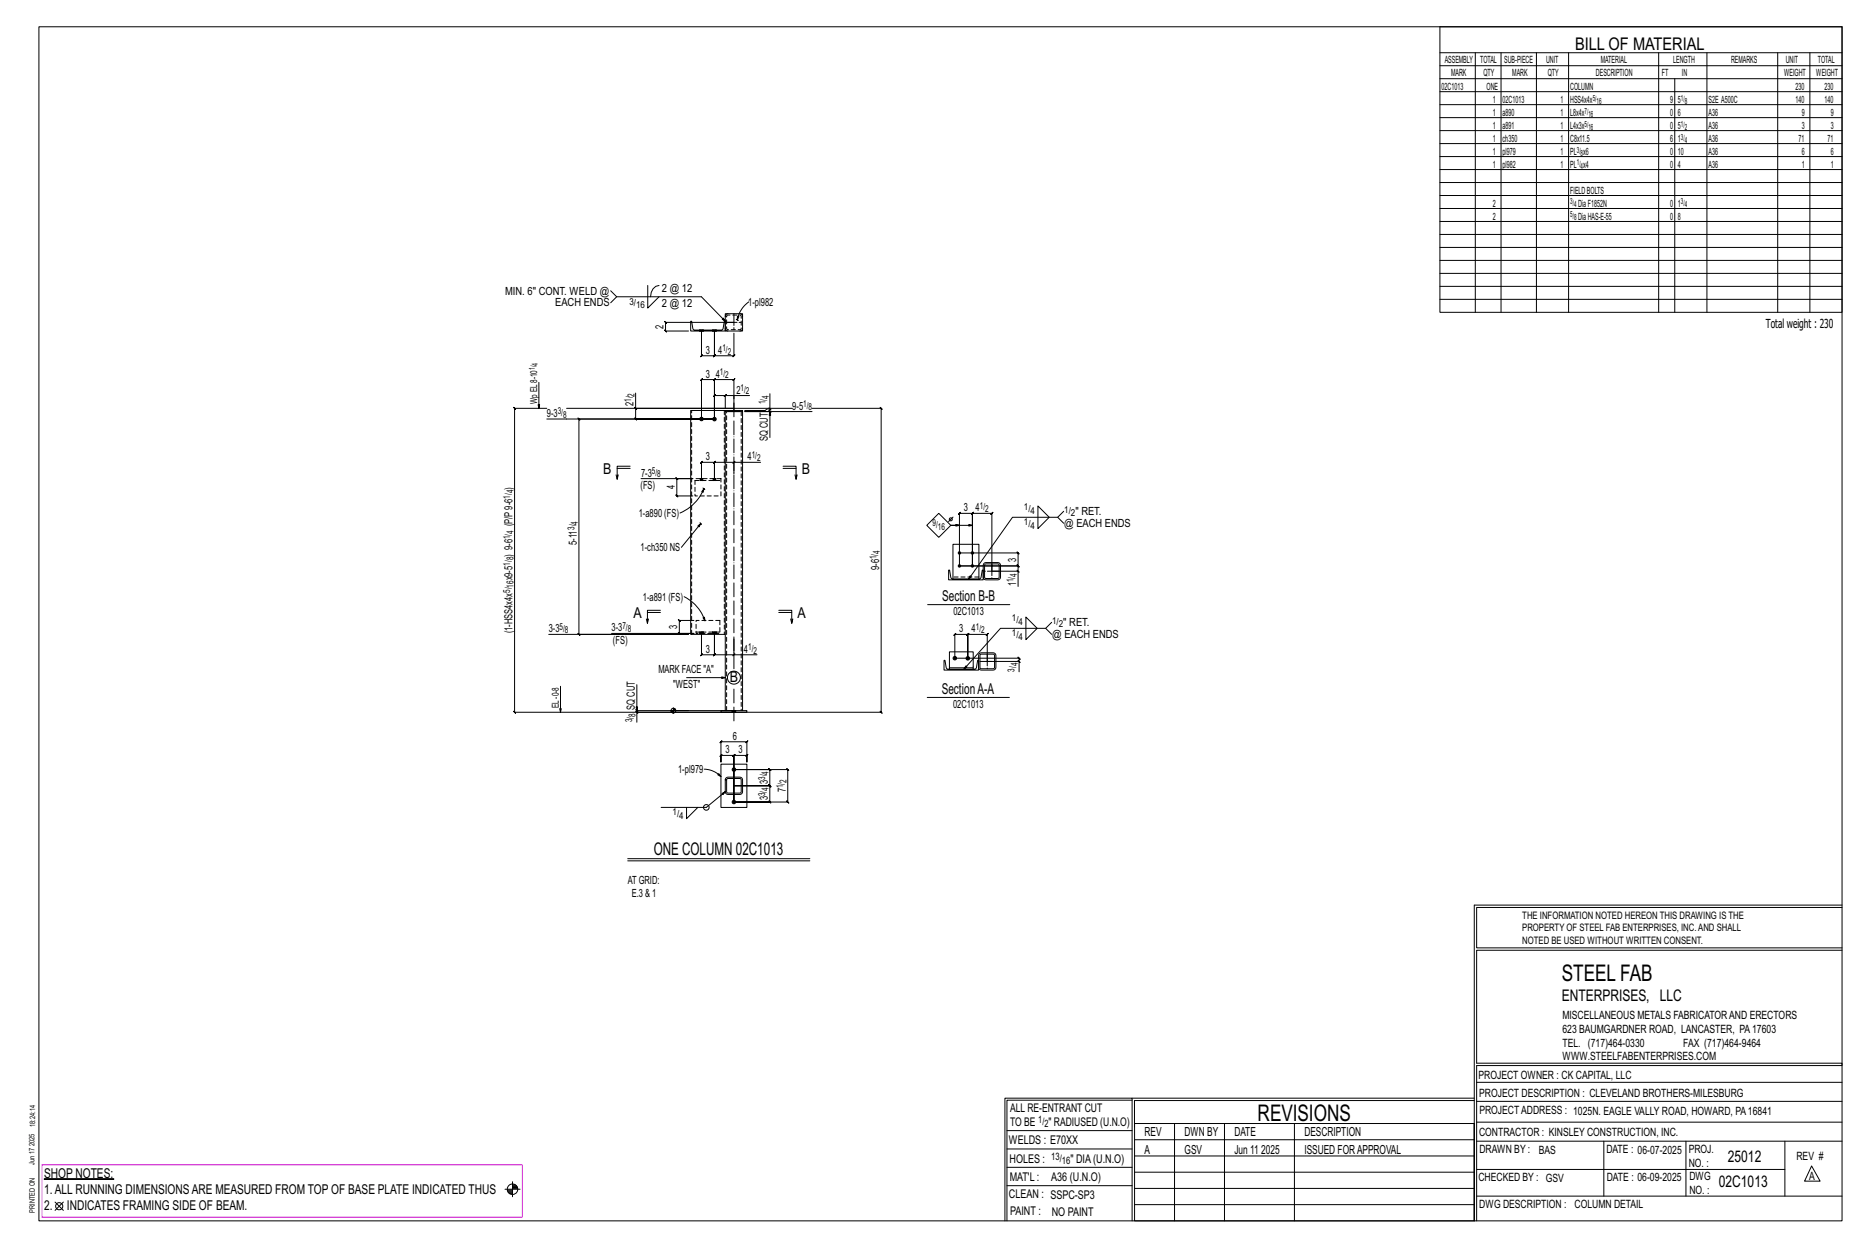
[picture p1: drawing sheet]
<svg xmlns="http://www.w3.org/2000/svg" width="914mm" height="610mm" viewBox="0 0 914 610" stroke-linecap="round" stroke-linejoin="round" font-family="sans-serif">
<g fill="#000" stroke="#000" stroke-width=".49">
<path d="M22 577h34z"/>
<circle cx="343" cy="205" r=".9"/>
<circle cx="350" cy="205" r=".9"/>
<circle cx="470" cy="277" r=".6"/>
<circle cx="470" cy="271" r=".6"/>
<circle cx="476" cy="271" r=".6"/>
<circle cx="476" cy="277" r=".6"/>
<circle cx="467" cy="322" r=".9"/>
<circle cx="474" cy="322" r=".9"/>
<circle cx="359" cy="377" r=".9"/>
<circle cx="359" cy="392" r=".9"/>
</g>
<g fill="none" stroke="#000" stroke-width=".49">
<path d="M19 13h883v584h-883zM705 13h197v140h-197zM705 26h197M705 32h197M705 39h197M722 26v127M735 26v127M752 26v127M768 26v127M812 26v127M820 39v114M836 26v127"/>
<path d="M870 26v127M886 26v127M705 45h197M705 51h197M705 58h197M705 64h197M705 70h197M705 77h197M705 83h197M705 89h197M705 96h197M705 102h197"/>
<path d="M705 108h197M705 115h197M317 140v11l6-6M323 140a5 5 0 0 0-5 5M705 121h197M705 127h197M705 134h197M299 142l3 3h41l12 12M302 145l-3 3M338 157h1v4h1h13l2-4v5h-17zM355 153h8v9h-8zM359 158h-33l-1-1 1 1v4l-1-1 1 1h11"/>
<path d="M360 156h1M361 156v1M361 155h1l-1 1zM367 148a14 14 0 0 0-6 8M705 140h197M705 146h197M343 161h.1M343 162h.1M343 162v12v1l1-1h-1h7l-1 1 1-1v-12v12l-1 1 1-1h9v1l1-1h-1v-11M344 161h.1M344 162h.1M349 161h.1"/>
<path d="M349 162h.1M351 161h.1M351 162h.1M264 187v13M268 200h-16l-1-1 1 1v148h-1l1 1v-1h107M277 200h111M311 199l1 1zM311 192v8h48M311 200v5v-1l1 1h-1h39h-82M355 194l1-1-1 1zM355 194h-5v-1l-1 1h1v11M367 194h-12v6"/>
<path d="M376 200l1 1zM377 193v7h-2v1h-10M397 200h34v-1l1 1h-1v148l1 1-1-1h-72M338 201h17v109h-17zM343 205v-19l1-1-1 1h7h-1l1-1v1v19M350 205h-67v-1l1 1h-1v105l1 1-1-1h54h-68M355 201h8h-8zM356 201h6M359 201v-15l1-1-1 1h-9v-1l-1 1h1v19M363 201v147M377 200v1h-1l1 1v-1h-12h32M377 201v13"/>
<path d="M302 232v2M302 229h6M308 228h-6v6l1-2M314 234h25h-8l1 1-1-1v9v-1l1 1h-1h8M343 234h.1M343 235h.1M344 234h.1M344 235h.1M344 239h1M345 239l-1 2zM345 239a22 22 0 0 1-12 12M345 239v1"/>
<path d="M349 234h.1M349 235h.1M350 234h.1M350 235h.1M359 226h1l-1 1zM359 226h-9l-1 1 1-1v9v-9l-1 1 1-1h-7h1l-1 1v-1v9M372 226h-13v6M383 228h7v6v-2M383 229h7M389 232l1 2M343 256h.1M343 256l-9 12"/>
<path d="M343 256v1M460 251l5 6-5 6-6-6zM467 253l-3 2M470 257h-5h11M508 248l6 5-6 6zM518 253l3 3M521 250l-3 3h-22l-22 30M464 279h1l1 4h14l1-4v5h-17zM470 271h28v-1l1 1h-1v6v-1l1 1h-1h-28M482 276h7v7h-7zM498 279l1 1zM498 279v-2h1l-1-1v1h-28v-26l-1 1 1-1h6v1l1-1h-1v26v-26v1l1-1h-1h10l-1 1 1-1v28h12v8"/>
<path d="M317 300h6M323 299h-6v6v-2M335 292a20 20 0 0 1 10 12M381 299h7v6v-2M381 300h7M454 296h40M466 283v-17h13v17M316 303l1 2M340 304h-7l-1-1 1 1v6l-1-1 1 1h7h-41M343 309h.1M343 310h.1M343 310v10v1l1-1h-1h7l-1 1 1-1v-10v10l-1 1 1-1h9"/>
<path d="M344 302h1v2zM344 309h.1M344 310h.1M349 309h.1M349 310h.1M351 309h.1M351 310h.1M355 310v38M359 313v7h12M387 303l1 2M479 320h8v7h-8zM502 302l6 5-6 6z"/>
<path d="M512 307l3 3M515 304l-3 3h-22l-18 20M274 336v12M312 335v13M336 332h19M359 321l1-1zM462 323h1v4h1h13l2-4v5h-17zM465 327h11M465 327v-8h11v8M480 320h7v7h-7zM498 323l1 1zM499 324v-2v1l-1-1h1h-32v-12v1l1-1h-1h7l-1 1 1-1v12v-12l-1 1 1-1h9v1l1-1h-1v14h16v5"/>
<path d="M311 348l1 1zM328 348h9M328 348h2M329 348h1M329 349h1M330 346v3M330 347h1M330 347h.1M353 348h13h-13zM358 348h.1M359 348h-47v5M359 348h-47l-1-1 1 1"/>
<path d="M360 348h.1M454 341h40M345 376a12 12 0 0 1 8 4M352 379l1 1-2-1zM352 363l1-1v1h13h-1l1-1v1v10v-3v-1l-1 1h1h-7l1-1-1 1v22v-22l1-1-1 1h-6v-1l-1 1h1v3v-10zM353 374h13v21h-13zM359 377h27l-1-1 1 1v15h-1l1 1v-1h-27h18v1l-1-1h1v-8v1l-1-1h1h-18h18v1l-1-1h1v-7l-1-1 1 1zM336 395v6l6-6M355 387l-9 8h-22M355 381h8v7h-8zM356 381h7v7h-7zM307 420h89"/>
<path d="M307 421h89M722 443v154M722 443h180M902 444h-179v20h179M902 465h-179v55h179v1h-179v76M554 538h-61v59M554 537h168M722 538h-167v13M723 539h179M723 530h179M493 553h61M555 550h167v47h-167z"/>
<path d="M555 558h167M575 550v47M599 550v47M634 550v47M723 549h179M723 558h179M785 558v27M825 558v27M874 558v27M251 578v8M251 580h1M493 571h61"/>
<path d="M493 562h61M555 573h167M555 566h167M723 572h151M887 570l4 8h-8zM27 588l4 4M31 588l-4 4M247 582h8M248 582h3M248 583h3M249 583h2M249 584h2"/>
<path d="M251 581h2M251 580h2M492 597v-60h62v60M493 580h61M555 589h167M555 581h167M723 585h179"/>
<circle cx="465" cy="254" r=".7"/>
<circle cx="359" cy="332" r="3"/>
<circle cx="330" cy="348" r="1.2"/>
<circle cx="346" cy="395" r="1.4"/>
<circle cx="29" cy="590" r="1.8"/>
<circle cx="251" cy="582" r="2.6"/>
</g>
<path d="M21 570h235v26h-235z" fill="none" stroke="#f0f" stroke-width=".5"/>
<g fill="none" stroke="#000" stroke-width=".49" stroke-dasharray="2 1.4">
<path d="M356 155h-1M356 154h7v7h-7zM356 153l-1 1v1h1M363 155l-1-2M343 161v1M343 161h.1M343 161l1 1zM343 162h.1M344 161v1M344 161h.1M344 162h.1M344 162v-1"/>
<path d="M349 161v1M349 161h.1M350 161v1zM350 161l-1 1M350 162h-1M350 161v1M351 161h.1M351 162h.1M351 162v-1M355 161l1 1M362 162l1-1M355 201v109"/>
<path d="M363 201v147M340 234h13v9h-13zM340 235h13M343 234v1M343 234h.1M343 234l1 1zM343 235h.1M344 234v1M344 234h.1M344 235h.1M344 235v-1M349 234v1"/>
<path d="M349 234h.1M350 234l-1 1M350 234v1zM350 235h.1M350 234v1M350 234h.1M350 235v-1M479 282h-13M339 310v-109M341 304h11v6h-11zM343 309h.1M343 309v1"/>
<path d="M343 310h.1M343 310v-1M343 309v1zM343 310l1-1M343 309h1M344 310v-1M344 310h.1M349 309h.1M349 309v1M349 310h.1M349 310v-1M349 309l1 1z"/>
<path d="M350 310v-1M350 309h.1M350 310l1-1M351 310v-1M351 310h.1M352 309h-11M356 348v-147M358 348h.1M359 348h.1M359 348h1M360 348h.1M355 382h1z"/>
</g>
<path d="M359 327v-134M359 353v-17" fill="none" stroke="#000" stroke-width=".49" stroke-dasharray="6.8 1 0 1"/>
<path d="M355 158h8M359 153v9M486 276v7M489 279h-7M480 324h7M483 320v7" fill="none" stroke="#000" stroke-width=".49" stroke-dasharray="5.8 1 1 1"/>
<g font-size="11.2">
<text x="764" y="480">STEEL FAB</text>
<text x="616" y="548">REVISIONS</text>
</g>
<g font-size="8.6">
<text x="771" y="24">BILL OF MATERIAL</text>
<text x="320" y="418">ONE COLUMN 02C1013</text>
</g>
<g font-size="7.9">
<text x="765" y="490">ENTERPRISES, LLC</text>
<text x="846" y="569">25012</text>
<text x="841" y="581">02C1013</text>
</g>
<g font-size="7.3">
<text x="295" y="232">B</text>
<text x="392" y="232">B</text>
<text x="461" y="294">Section B-B</text>
<text x="310" y="302">A</text>
<text x="390" y="302">A</text>
<text x="357" y="334">B</text>
<text x="461" y="339">SectionA-A</text>
</g>
<g font-size="6.6">
<text x="22" y="576">SHOP NOTES:</text>
<text x="22" y="584">1.ALL RUNNING DIMENSIONSARE MEASURED FROM TOP OF BASE PLATE INDICATED THUS</text>
<text x="22" y="592">2.</text>
<text x="33" y="592">INDICATES FRAMING SIDE OF BEAM.</text>
</g>
<g font-size="6.1">
<text x="864" y="161">Total weight : 230</text>
<text x="560" y="556">REV</text>
<text x="580" y="556">DWN BY</text>
<text x="604" y="556">DATE</text>
<text x="639" y="556">DESCRIPTION</text>
<text x="560" y="564">A</text>
<text x="580" y="564">GSV</text>
<text x="604" y="564">Jun 11</text>
<text x="617" y="564">2025</text>
<text x="639" y="564">ISSUED FORAPPROVAL</text>
</g>
<g font-size="5.9">
<text x="494" y="560">WELDS : E70XX</text>
<text x="494" y="569">HOLES :</text>
<text x="524" y="569">&quot; DIA(U.N.O)</text>
<text x="494" y="578">MAT'L :</text>
<text x="515" y="578">A36 (U.N.O)</text>
<text x="494" y="586">CLEAN : SSPC-SP3</text>
<text x="495" y="595">PAINT :</text>
<text x="515" y="595">NO PAINT</text>
</g>
<g font-size="5.8">
<text x="494" y="544">ALL RE-ENTRANT CUT</text>
<text x="494" y="551">TO BE</text>
<text x="513" y="551">&quot; RADIUSED (U.N.O)</text>
</g>
<g font-size="5.6">
<text x="765" y="499">MISCELLANEOUS METALS FABRICATORAND ERECTORS</text>
<text x="765" y="505">623 BAUMGARDNER ROAD, LANCASTER, PA17603</text>
<text x="765" y="512">TEL. (717)464-0330</text>
<text x="824" y="512">FAX (717)464-9464</text>
<text x="765" y="519">WWW.STEELFABENTERPRISES.COM</text>
<text x="724" y="528">PROJECT OWNER : CK CAPITAL, LLC</text>
<text x="724" y="537">PROJECT DESCRIPTION : CLEVELAND BROTHERS-MILESBURG</text>
<text x="724" y="545">PROJECTADDRESS : 1025N. EAGLE VALLY ROAD, HOWARD, PA16841</text>
<text x="724" y="556">CONTRACTOR : KINSLEY CONSTRUCTION, INC.</text>
<text x="724" y="564">DRAWN BY :</text>
<text x="753" y="564">BAS</text>
<text x="786" y="564">DATE : 06-07-2025</text>
<text x="827" y="564">PROJ.</text>
<text x="879" y="568">REV #</text>
<text x="827" y="571">NO. :</text>
<text x="724" y="578">CHECKED BY : GSV</text>
<text x="787" y="578">DATE : 06-09-2025</text>
<text x="827" y="578">DWG</text>
<text x="886" y="578">A</text>
<text x="827" y="584">NO. :</text>
<text x="724" y="591">DWG DESCRIPTION : COLUMN DETAIL</text>
</g>
<g font-size="5.5">
<text x="324" y="143">2 @ 12</text>
<text x="247" y="144">MIN. 6&quot; CONT. WELD @</text>
<text x="272" y="150">EACH ENDS</text>
<text x="366" y="150">1-pl982</text>
<text x="324" y="150">2 @ 12</text>
<text x="325" y="161" transform="rotate(-90 325 161)">2</text>
<text x="346" y="173">3</text>
<text x="352" y="173">4</text>
<text x="346" y="185">3</text>
<text x="350" y="185">4</text>
<text x="361" y="193">2</text>
<text x="310" y="199" transform="rotate(-90 310 199)">2</text>
<text x="388" y="200">9-5</text>
<text x="268" y="204">9-3</text>
<text x="376" y="216" transform="rotate(-90 376 216)">SQ CUT</text>
<text x="346" y="225">3</text>
<text x="366" y="225">4</text>
<text x="314" y="233">7-3</text>
<text x="251" y="240" transform="rotate(-90 251 240)">)</text>
<text x="314" y="239">(FS)</text>
<text x="330" y="239" transform="rotate(-90 330 239)">4</text>
<text x="472" y="250">3</text>
<text x="478" y="250">4</text>
<text x="251" y="257" transform="rotate(-90 251 257)">(P/P9-6</text>
<text x="313" y="253">1-a890 (FS)</text>
<text x="521" y="258">@ EACH ENDS</text>
<text x="526" y="252">&quot; RET.</text>
<text x="282" y="267" transform="rotate(-90 282 267)">5-11</text>
<text x="314" y="270">1-ch350 NS</text>
<text x="251" y="272" transform="rotate(-90 251 272)">) 9-6</text>
<text x="497" y="275" transform="rotate(-90 497 275)">3</text>
<text x="430" y="279" transform="rotate(-90 430 279)">9-6</text>
<text x="251" y="284" transform="rotate(-90 251 284)">x9-5</text>
<text x="497" y="287" transform="rotate(-90 497 287)">1</text>
<text x="315" y="294">1-a891 (FS)</text>
<text x="467" y="301">02C1013</text>
<text x="251" y="310" transform="rotate(-90 251 310)">(1-HSS4x4x</text>
<text x="269" y="309">3-3</text>
<text x="299" y="309">3-3</text>
<text x="332" y="308" transform="rotate(-90 332 308)">3</text>
<text x="470" y="309">3</text>
<text x="476" y="309">4</text>
<text x="515" y="312">@ EACH ENDS</text>
<text x="520" y="306">&quot; RET.</text>
<text x="300" y="315">(FS)</text>
<text x="346" y="319">3</text>
<text x="364" y="319">4</text>
<text x="322" y="329">MARK FACE &quot;A&quot;</text>
<text x="329" y="337">&quot;WEST&quot;</text>
<text x="311" y="347" transform="rotate(-90 311 347)">SQ CUT</text>
<text x="467" y="346">02C1013</text>
<text x="359" y="362">6</text>
<text x="355" y="369">3</text>
<text x="361" y="369">3</text>
<text x="332" y="378">1-pl979</text>
<text x="376" y="384" transform="rotate(-90 376 384)">3</text>
<text x="385" y="388" transform="rotate(-90 385 388)">7</text>
<text x="376" y="392" transform="rotate(-90 376 392)">3</text>
<text x="307" y="432">AT GRID:</text>
<text x="309" y="439">E.3 &amp; 1</text>
</g>
<g font-size="5">
<text x="745" y="450">THE INFORMATION NOTED HEREON THIS DRAWING IS THE</text>
<text x="745" y="456">PROPERTY OF STEEL FAB ENTERPRISES, INC.AND SHALL</text>
<text x="745" y="462">NOTED BE USED WITHOUT WRITTEN CONSENT.</text>
<text x="508" y="550">1/</text>
<text x="511" y="551">2</text>
<text x="515" y="568">13/</text>
<text x="520" y="570">16</text>
</g>
<g font-size="4.9">
<text x="707" y="31">ASSEMBLY</text>
<text x="725" y="31">TOTAL</text>
<text x="736" y="31">SUB-PIECE</text>
<text x="757" y="31">UNIT</text>
<text x="784" y="31">MATERIAL</text>
<text x="819" y="31">LENGTH</text>
<text x="847" y="31">REMARKS</text>
<text x="874" y="31">UNIT</text>
<text x="890" y="31">TOTAL</text>
<text x="710" y="37">MARK</text>
<text x="726" y="37">QTY</text>
<text x="740" y="37">MARK</text>
<text x="758" y="37">QTY</text>
<text x="781" y="37">DESCRIPTION</text>
<text x="814" y="37">FT</text>
<text x="823" y="37">IN</text>
<text x="873" y="37">WEIGHT</text>
<text x="889" y="37">WEIGHT</text>
<text x="706" y="44">02C1013</text>
<text x="728" y="44">ONE</text>
<text x="769" y="44">COLUMN</text>
<text x="879" y="44">230</text>
<text x="893" y="44">230</text>
<text x="731" y="50">1</text>
<text x="736" y="50">02C1013</text>
<text x="764" y="50">1</text>
<text x="769" y="50">HSS4x4x</text>
<text x="818" y="50">9</text>
<text x="821" y="50">5</text>
<text x="836" y="50">S2E A500C</text>
<text x="879" y="50">140</text>
<text x="893" y="50">140</text>
<text x="731" y="57">1</text>
<text x="736" y="57">a890</text>
<text x="764" y="57">1</text>
<text x="769" y="57">L8x4x</text>
<text x="818" y="57">0</text>
<text x="821" y="57">6</text>
<text x="836" y="57">A36</text>
<text x="882" y="57">9</text>
<text x="896" y="57">9</text>
<text x="731" y="63">1</text>
<text x="736" y="63">a891</text>
<text x="764" y="63">1</text>
<text x="769" y="63">L4x3x</text>
<text x="818" y="63">0</text>
<text x="821" y="63">5</text>
<text x="836" y="63">A36</text>
<text x="882" y="63">3</text>
<text x="896" y="63">3</text>
<text x="731" y="69">1</text>
<text x="736" y="69">ch350</text>
<text x="764" y="69">1</text>
<text x="769" y="69">C8x11.5</text>
<text x="818" y="69">6</text>
<text x="821" y="69">1</text>
<text x="836" y="69">A36</text>
<text x="880" y="69">71</text>
<text x="895" y="69">71</text>
<text x="731" y="76">1</text>
<text x="736" y="76">pl979</text>
<text x="764" y="76">1</text>
<text x="769" y="76">PL x6</text>
<text x="818" y="76">0</text>
<text x="821" y="76">10</text>
<text x="836" y="76">A36</text>
<text x="882" y="76">6</text>
<text x="896" y="76">6</text>
<text x="731" y="82">1</text>
<text x="736" y="82">pl982</text>
<text x="764" y="82">1</text>
<text x="769" y="82">PL x4</text>
<text x="818" y="82">0</text>
<text x="821" y="82">4</text>
<text x="836" y="82">A36</text>
<text x="882" y="82">1</text>
<text x="896" y="82">1</text>
<text x="769" y="95">FIELDBOLTS</text>
<text x="731" y="101">2</text>
<text x="772" y="101">DiaF1852N</text>
<text x="818" y="101">0</text>
<text x="821" y="101">1</text>
<text x="731" y="107">2</text>
<text x="772" y="107">DiaHAS-E-55</text>
<text x="818" y="107">0</text>
<text x="821" y="107">8</text>
</g>
<g font-size="4.7">
<text x="308" y="149">3/</text>
<text x="311" y="151">16</text>
<text x="354" y="172">1/</text>
<text x="356" y="173">2</text>
<text x="352" y="183">1/</text>
<text x="355" y="185">2</text>
<text x="363" y="191">1/</text>
<text x="263" y="198" transform="rotate(-90 263 198)">Wp EL8-10</text>
<text x="309" y="197" transform="rotate(-90 309 197)">1/</text>
<text x="311" y="194" transform="rotate(-90 311 194)">2</text>
<text x="365" y="193">2</text>
<text x="375" y="198" transform="rotate(-90 375 198)">1/</text>
<text x="376" y="195" transform="rotate(-90 376 195)">4</text>
<text x="273" y="203">3/</text>
<text x="393" y="199">1/</text>
<text x="396" y="201">8</text>
<text x="276" y="204">8</text>
<text x="368" y="224">1/</text>
<text x="371" y="226">2</text>
<text x="319" y="232">5/</text>
<text x="322" y="234">8</text>
<text x="250" y="244" transform="rotate(-90 250 244)">1/</text>
<text x="251" y="241" transform="rotate(-90 251 241)">4</text>
<text x="480" y="249">1/</text>
<text x="482" y="251">2</text>
<text x="501" y="250">1/</text>
<text x="505" y="251">4</text>
<text x="521" y="251">1/</text>
<text x="283" y="257" transform="rotate(-90 283 257)">4</text>
<text x="456" y="258">9/</text>
<text x="501" y="257">1/</text>
<text x="524" y="253">2</text>
<text x="250" y="264" transform="rotate(-90 250 264)">1/</text>
<text x="251" y="261" transform="rotate(-90 251 261)">4</text>
<text x="281" y="259" transform="rotate(-90 281 259)">3/</text>
<text x="459" y="259">16</text>
<text x="505" y="259">4</text>
<text x="251" y="274" transform="rotate(-90 251 274)">8</text>
<text x="429" y="274" transform="rotate(-90 429 274)">1/</text>
<text x="431" y="271" transform="rotate(-90 431 271)">4</text>
<text x="250" y="277" transform="rotate(-90 250 277)">1/</text>
<text x="251" y="287" transform="rotate(-90 251 287)">16</text>
<text x="496" y="285" transform="rotate(-90 496 285)">1/</text>
<text x="498" y="282" transform="rotate(-90 498 282)">4</text>
<text x="250" y="290" transform="rotate(-90 250 290)">5/</text>
<text x="495" y="304">1/</text>
<text x="499" y="306">4</text>
<text x="515" y="305">1/</text>
<text x="274" y="308">5/</text>
<text x="277" y="310">8</text>
<text x="305" y="308">7/</text>
<text x="307" y="309">8</text>
<text x="478" y="308">1/</text>
<text x="480" y="310">2</text>
<text x="495" y="311">1/</text>
<text x="518" y="307">2</text>
<text x="499" y="313">4</text>
<text x="366" y="318">1/</text>
<text x="369" y="320">2</text>
<text x="497" y="329" transform="rotate(-90 497 329)">3/</text>
<text x="498" y="326" transform="rotate(-90 498 326)">4</text>
<text x="274" y="346" transform="rotate(-90 274 346)">EL-0-8</text>
<text x="310" y="353" transform="rotate(-90 310 353)">3/</text>
<text x="311" y="351" transform="rotate(-90 311 351)">8</text>
<text x="375" y="382" transform="rotate(-90 375 382)">3/</text>
<text x="376" y="379" transform="rotate(-90 376 379)">4</text>
<text x="385" y="383" transform="rotate(-90 385 383)">2</text>
<text x="375" y="390" transform="rotate(-90 375 390)">3/</text>
<text x="376" y="387" transform="rotate(-90 376 387)">4</text>
<text x="383" y="386" transform="rotate(-90 383 386)">1/</text>
<text x="329" y="399">1/</text>
<text x="333" y="401">4</text>
</g>
<g font-size="4.2">
<text x="780" y="49">5/</text>
<text x="781" y="51">16</text>
<text x="823" y="49">1/</text>
<text x="825" y="51">8</text>
<text x="776" y="56">7/</text>
<text x="778" y="57">16</text>
<text x="776" y="62">5/</text>
<text x="778" y="63">16</text>
<text x="823" y="62">1/</text>
<text x="825" y="63">2</text>
<text x="823" y="68">3/</text>
<text x="825" y="70">4</text>
<text x="772" y="75">3/</text>
<text x="774" y="76">8</text>
<text x="772" y="81">1/</text>
<text x="774" y="82">4</text>
<text x="769" y="100">3/</text>
<text x="770" y="101">4</text>
<text x="823" y="100">3/</text>
<text x="825" y="101">4</text>
<text x="769" y="106">5/</text>
<text x="770" y="108">8</text>
</g>
<g font-size="4">
<text x="263" y="179" transform="rotate(-90 263 179)">4</text>
<text x="262" y="181" transform="rotate(-90 262 181)">1/</text>
</g>
<g font-size="3.7">
<text x="17" y="551" transform="rotate(-90 17 551)">18:24:14</text>
<text x="17" y="561" transform="rotate(-90 17 561)">2025</text>
<text x="17" y="570" transform="rotate(-90 17 570)">Jun 17</text>
<text x="17" y="593" transform="rotate(-90 17 593)">PRINTED ON</text>
</g>
</svg>
